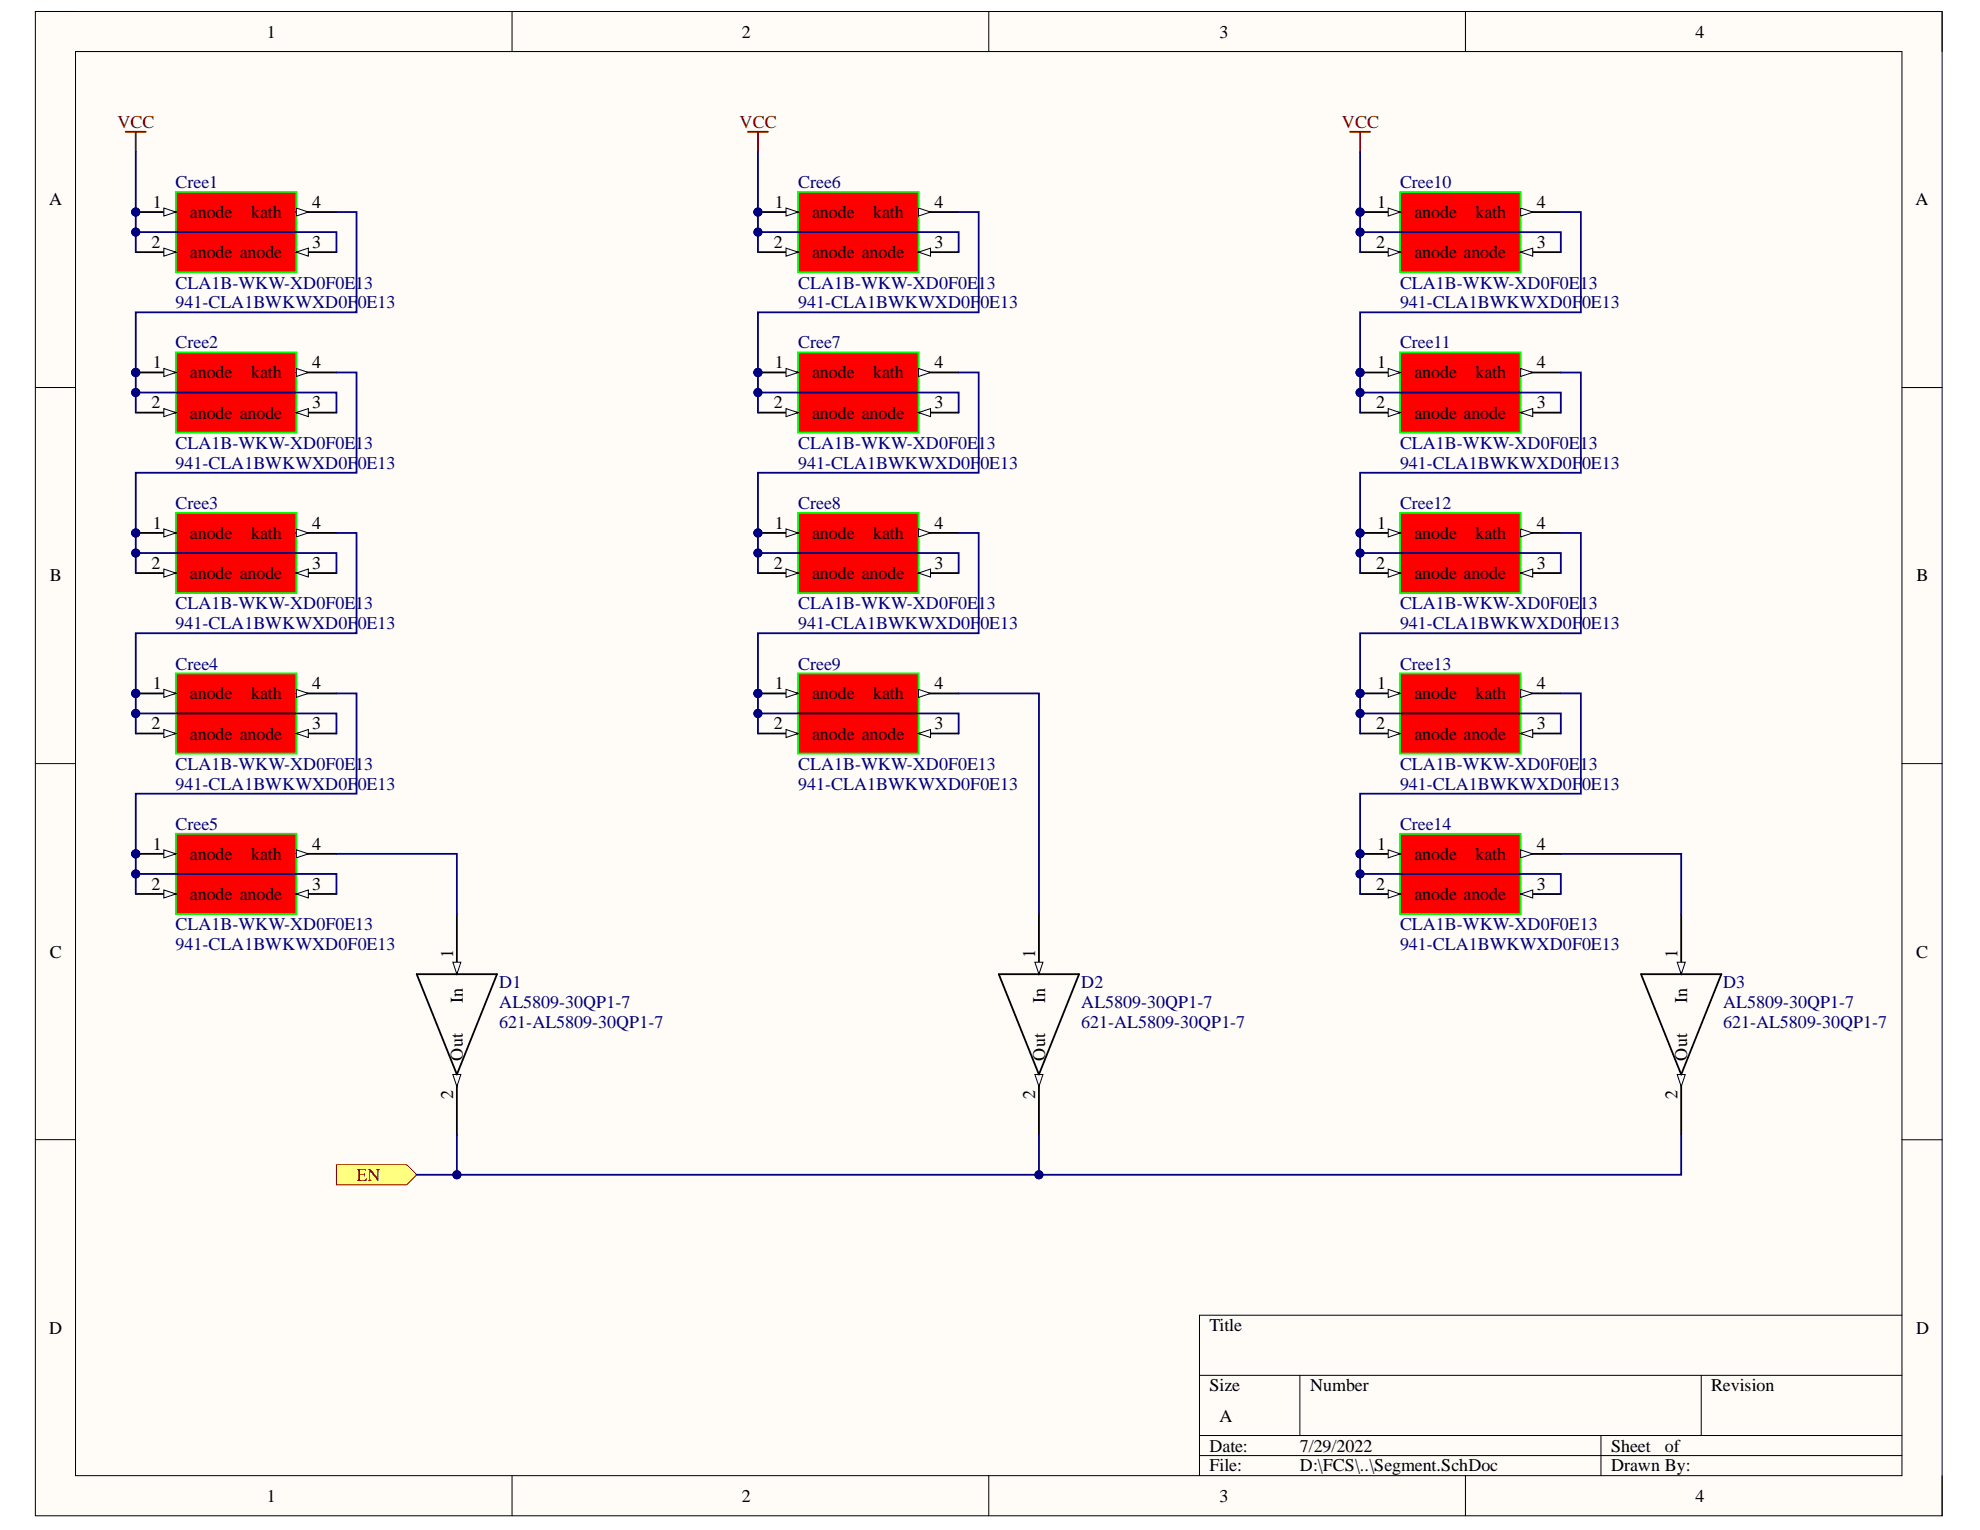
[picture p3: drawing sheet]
<svg xmlns="http://www.w3.org/2000/svg" width="279mm" height="216mm" viewBox="0 0 279 216" stroke-linecap="round" stroke-linejoin="round" font-family="sans-serif">
<path d="M5 1.6h269.1v212.3h-269.1z" fill-rule="evenodd" fill="#fffcf8"/>
<path d="M5 1.6h269.1v212.3h-269.1z" fill="none" stroke="#000" stroke-width=".14"/>
<path d="M10.7 7.3h257.7v200.9h-257.7z" fill-rule="evenodd" fill="#fffcf8"/>
<g fill="none" stroke="#000" stroke-width=".14">
<path d="M5 1.6h5.7M10.7 7.3h257.7v200.9h-257.7zM72.3 1.6v5.7M139.5 1.6v5.7M206.8 1.6v5.7M268.4 1.6h5.7v5.7M5 54.7h5.7M268.4 54.7h5.7M5 107.8h5.7M268.4 107.8h5.7M5 160.8h5.7M268.4 160.8h5.7"/>
<path d="M169.3 194.1h99.1M183.4 194.1v8.5M240.1 194.1v8.5M268.4 185.6h-99.1v22.6M72.3 208.2v5.7M139.5 208.2v5.7M169.3 202.6h99.1M169.3 205.4h99.1M206.8 208.2v5.7M225.9 202.6v5.6M274.1 208.2v5.7"/>
</g>
<circle cx="19.2" cy="29.9" r=".57" fill="#000080"/>
<circle cx="19.2" cy="29.9" r=".57" fill="none" stroke="#000080" stroke-width=".14"/>
<path d="M24.8 27.1h17v11.3h-17z" fill-rule="evenodd" fill="#f00"/>
<path d="M24.8 27.1h17v11.3h-17z" fill="none" stroke="#0f0" stroke-width=".25"/>
<path d="M19.2 29.9h5.6" fill="none" stroke="#000" stroke-width=".25"/>
<path d="M23.1 29.4l1.7 .5-1.7 .6z" fill="#f8fcff"/>
<path d="M23.1 29.4l1.7 .5-1.7 .6z" fill="none" stroke="#000" stroke-width=".14"/>
<circle cx="19.2" cy="29.9" r=".57" fill="#000080"/>
<circle cx="19.2" cy="29.9" r=".57" fill="none" stroke="#000080" stroke-width=".14"/>
<path d="M19.2 35.6h5.6" fill="none" stroke="#000" stroke-width=".25"/>
<path d="M23.1 35l1.7 .6-1.7 .5z" fill="#f8fcff"/>
<path d="M23.1 35l1.7 .6-1.7 .5z" fill="none" stroke="#000" stroke-width=".14"/>
<path d="M41.8 35.6h5.7" fill="none" stroke="#000" stroke-width=".25"/>
<path d="M41.8 35.6l1.7-.6v1.1z" fill="#f8fcff"/>
<path d="M41.8 35.6l1.7-.6v1.1z" fill="none" stroke="#000" stroke-width=".14"/>
<path d="M41.8 29.9h5.7" fill="none" stroke="#000" stroke-width=".25"/>
<path d="M41.8 29.4l1.7 .5-1.7 .6z" fill="#f8fcff"/>
<path d="M41.8 29.4l1.7 .5-1.7 .6z" fill="none" stroke="#000" stroke-width=".14"/>
<circle cx="19.2" cy="52.6" r=".57" fill="#000080"/>
<circle cx="19.2" cy="52.6" r=".57" fill="none" stroke="#000080" stroke-width=".14"/>
<path d="M24.8 49.7h17v11.4h-17z" fill-rule="evenodd" fill="#f00"/>
<path d="M24.8 49.7h17v11.4h-17z" fill="none" stroke="#0f0" stroke-width=".25"/>
<path d="M19.2 52.6h5.6" fill="none" stroke="#000" stroke-width=".25"/>
<path d="M23.1 52l1.7 .6-1.7 .5z" fill="#f8fcff"/>
<path d="M23.1 52l1.7 .6-1.7 .5z" fill="none" stroke="#000" stroke-width=".14"/>
<circle cx="19.2" cy="52.6" r=".57" fill="#000080"/>
<circle cx="19.2" cy="52.6" r=".57" fill="none" stroke="#000080" stroke-width=".14"/>
<path d="M19.2 58.2h5.6" fill="none" stroke="#000" stroke-width=".25"/>
<path d="M23.1 57.7l1.7 .5-1.7 .6z" fill="#f8fcff"/>
<path d="M23.1 57.7l1.7 .5-1.7 .6z" fill="none" stroke="#000" stroke-width=".14"/>
<path d="M41.8 58.2h5.7" fill="none" stroke="#000" stroke-width=".25"/>
<path d="M41.8 58.2l1.7-.5v1.1z" fill="#f8fcff"/>
<path d="M41.8 58.2l1.7-.5v1.1z" fill="none" stroke="#000" stroke-width=".14"/>
<path d="M41.8 52.6h5.7" fill="none" stroke="#000" stroke-width=".25"/>
<path d="M41.8 52l1.7 .6-1.7 .5z" fill="#f8fcff"/>
<path d="M41.8 52l1.7 .6-1.7 .5z" fill="none" stroke="#000" stroke-width=".14"/>
<path d="M24.8 72.4h17v11.3h-17z" fill-rule="evenodd" fill="#f00"/>
<path d="M24.8 72.4h17v11.3h-17z" fill="none" stroke="#0f0" stroke-width=".25"/>
<path d="M19.2 75.2h5.6" fill="none" stroke="#000" stroke-width=".25"/>
<path d="M23.1 74.6l1.7 .6-1.7 .6z" fill="#f8fcff"/>
<path d="M23.1 74.6l1.7 .6-1.7 .6z" fill="none" stroke="#000" stroke-width=".14"/>
<path d="M19.2 80.9h5.6" fill="none" stroke="#000" stroke-width=".25"/>
<path d="M23.1 80.3l1.7 .6-1.7 .5z" fill="#f8fcff"/>
<path d="M23.1 80.3l1.7 .6-1.7 .5z" fill="none" stroke="#000" stroke-width=".14"/>
<path d="M41.8 80.9h5.7" fill="none" stroke="#000" stroke-width=".25"/>
<path d="M41.8 80.9l1.7-.6v1.1z" fill="#f8fcff"/>
<path d="M41.8 80.9l1.7-.6v1.1z" fill="none" stroke="#000" stroke-width=".14"/>
<path d="M41.8 75.2h5.7" fill="none" stroke="#000" stroke-width=".25"/>
<path d="M41.8 74.6l1.7 .6-1.7 .6z" fill="#f8fcff"/>
<path d="M41.8 74.6l1.7 .6-1.7 .6z" fill="none" stroke="#000" stroke-width=".14"/>
<path d="M24.8 95h17v11.3h-17z" fill-rule="evenodd" fill="#f00"/>
<path d="M24.8 95h17v11.3h-17z" fill="none" stroke="#0f0" stroke-width=".25"/>
<path d="M19.2 97.9h5.6" fill="none" stroke="#000" stroke-width=".25"/>
<path d="M23.1 97.3l1.7 .6-1.7 .5z" fill="#f8fcff"/>
<path d="M23.1 97.3l1.7 .6-1.7 .5z" fill="none" stroke="#000" stroke-width=".14"/>
<path d="M19.2 103.5h5.6" fill="none" stroke="#000" stroke-width=".25"/>
<path d="M23.1 102.9l1.7 .6-1.7 .6z" fill="#f8fcff"/>
<path d="M23.1 102.9l1.7 .6-1.7 .6z" fill="none" stroke="#000" stroke-width=".14"/>
<path d="M41.8 103.5h5.7" fill="none" stroke="#000" stroke-width=".25"/>
<path d="M41.8 103.5l1.7-.6v1.2z" fill="#f8fcff"/>
<path d="M41.8 103.5l1.7-.6v1.2z" fill="none" stroke="#000" stroke-width=".14"/>
<path d="M41.8 97.9h5.7" fill="none" stroke="#000" stroke-width=".25"/>
<path d="M41.8 97.3l1.7 .6-1.7 .5z" fill="#f8fcff"/>
<path d="M41.8 97.3l1.7 .6-1.7 .5z" fill="none" stroke="#000" stroke-width=".14"/>
<path d="M24.8 117.7h17v11.3h-17z" fill-rule="evenodd" fill="#f00"/>
<path d="M24.8 117.7h17v11.3h-17z" fill="none" stroke="#0f0" stroke-width=".25"/>
<path d="M19.2 120.5h5.6" fill="none" stroke="#000" stroke-width=".25"/>
<path d="M23.1 119.9l1.7 .6-1.7 .6z" fill="#f8fcff"/>
<path d="M23.1 119.9l1.7 .6-1.7 .6z" fill="none" stroke="#000" stroke-width=".14"/>
<path d="M19.2 126.2h5.6" fill="none" stroke="#000" stroke-width=".25"/>
<path d="M23.1 125.6l1.7 .6-1.7 .5z" fill="#f8fcff"/>
<path d="M23.1 125.6l1.7 .6-1.7 .5z" fill="none" stroke="#000" stroke-width=".14"/>
<path d="M41.8 126.2h5.7" fill="none" stroke="#000" stroke-width=".25"/>
<path d="M41.8 126.2l1.7-.6v1.1z" fill="#f8fcff"/>
<path d="M41.8 126.2l1.7-.6v1.1z" fill="none" stroke="#000" stroke-width=".14"/>
<path d="M41.8 120.5h5.7" fill="none" stroke="#000" stroke-width=".25"/>
<path d="M41.8 119.9l1.7 .6-1.7 .6z" fill="#f8fcff"/>
<path d="M41.8 119.9l1.7 .6-1.7 .6z" fill="none" stroke="#000" stroke-width=".14"/>
<circle cx="107" cy="29.9" r=".57" fill="#000080"/>
<circle cx="107" cy="29.9" r=".57" fill="none" stroke="#000080" stroke-width=".14"/>
<path d="M112.6 27.1h17v11.3h-17z" fill-rule="evenodd" fill="#f00"/>
<path d="M112.6 27.1h17v11.3h-17z" fill="none" stroke="#0f0" stroke-width=".25"/>
<path d="M107 29.9h5.6" fill="none" stroke="#000" stroke-width=".25"/>
<path d="M110.9 29.4l1.7 .5-1.7 .6z" fill="#f8fcff"/>
<path d="M110.9 29.4l1.7 .5-1.7 .6z" fill="none" stroke="#000" stroke-width=".14"/>
<circle cx="107" cy="29.9" r=".57" fill="#000080"/>
<circle cx="107" cy="29.9" r=".57" fill="none" stroke="#000080" stroke-width=".14"/>
<path d="M107 35.6h5.6" fill="none" stroke="#000" stroke-width=".25"/>
<path d="M110.9 35l1.7 .6-1.7 .5z" fill="#f8fcff"/>
<path d="M110.9 35l1.7 .6-1.7 .5z" fill="none" stroke="#000" stroke-width=".14"/>
<path d="M129.6 35.6h5.7" fill="none" stroke="#000" stroke-width=".25"/>
<path d="M129.6 35.6l1.7-.6v1.1z" fill="#f8fcff"/>
<path d="M129.6 35.6l1.7-.6v1.1z" fill="none" stroke="#000" stroke-width=".14"/>
<path d="M129.6 29.9h5.7" fill="none" stroke="#000" stroke-width=".25"/>
<path d="M129.6 29.4l1.7 .5-1.7 .6z" fill="#f8fcff"/>
<path d="M129.6 29.4l1.7 .5-1.7 .6z" fill="none" stroke="#000" stroke-width=".14"/>
<circle cx="107" cy="52.6" r=".57" fill="#000080"/>
<circle cx="107" cy="52.6" r=".57" fill="none" stroke="#000080" stroke-width=".14"/>
<path d="M112.6 49.7h17v11.4h-17z" fill-rule="evenodd" fill="#f00"/>
<path d="M112.6 49.7h17v11.4h-17z" fill="none" stroke="#0f0" stroke-width=".25"/>
<path d="M107 52.6h5.6" fill="none" stroke="#000" stroke-width=".25"/>
<path d="M110.9 52l1.7 .6-1.7 .5z" fill="#f8fcff"/>
<path d="M110.9 52l1.7 .6-1.7 .5z" fill="none" stroke="#000" stroke-width=".14"/>
<circle cx="107" cy="52.6" r=".57" fill="#000080"/>
<circle cx="107" cy="52.6" r=".57" fill="none" stroke="#000080" stroke-width=".14"/>
<path d="M107 58.2h5.6" fill="none" stroke="#000" stroke-width=".25"/>
<path d="M110.9 57.7l1.7 .5-1.7 .6z" fill="#f8fcff"/>
<path d="M110.9 57.7l1.7 .5-1.7 .6z" fill="none" stroke="#000" stroke-width=".14"/>
<path d="M129.6 58.2h5.7" fill="none" stroke="#000" stroke-width=".25"/>
<path d="M129.6 58.2l1.7-.5v1.1z" fill="#f8fcff"/>
<path d="M129.6 58.2l1.7-.5v1.1z" fill="none" stroke="#000" stroke-width=".14"/>
<path d="M129.6 52.6h5.7" fill="none" stroke="#000" stroke-width=".25"/>
<path d="M129.6 52l1.7 .6-1.7 .5z" fill="#f8fcff"/>
<path d="M129.6 52l1.7 .6-1.7 .5z" fill="none" stroke="#000" stroke-width=".14"/>
<path d="M112.6 72.4h17v11.3h-17z" fill-rule="evenodd" fill="#f00"/>
<path d="M112.6 72.4h17v11.3h-17z" fill="none" stroke="#0f0" stroke-width=".25"/>
<path d="M107 75.2h5.6" fill="none" stroke="#000" stroke-width=".25"/>
<path d="M110.9 74.6l1.7 .6-1.7 .6z" fill="#f8fcff"/>
<path d="M110.9 74.6l1.7 .6-1.7 .6z" fill="none" stroke="#000" stroke-width=".14"/>
<path d="M107 80.9h5.6" fill="none" stroke="#000" stroke-width=".25"/>
<path d="M110.9 80.3l1.7 .6-1.7 .5z" fill="#f8fcff"/>
<path d="M110.9 80.3l1.7 .6-1.7 .5z" fill="none" stroke="#000" stroke-width=".14"/>
<path d="M129.6 80.9h5.7" fill="none" stroke="#000" stroke-width=".25"/>
<path d="M129.6 80.9l1.7-.6v1.1z" fill="#f8fcff"/>
<path d="M129.6 80.9l1.7-.6v1.1z" fill="none" stroke="#000" stroke-width=".14"/>
<path d="M129.6 75.2h5.7" fill="none" stroke="#000" stroke-width=".25"/>
<path d="M129.6 74.6l1.7 .6-1.7 .6z" fill="#f8fcff"/>
<path d="M129.6 74.6l1.7 .6-1.7 .6z" fill="none" stroke="#000" stroke-width=".14"/>
<path d="M112.6 95h17v11.3h-17z" fill-rule="evenodd" fill="#f00"/>
<path d="M112.6 95h17v11.3h-17z" fill="none" stroke="#0f0" stroke-width=".25"/>
<path d="M107 97.9h5.6" fill="none" stroke="#000" stroke-width=".25"/>
<path d="M110.9 97.3l1.7 .6-1.7 .5z" fill="#f8fcff"/>
<path d="M110.9 97.3l1.7 .6-1.7 .5z" fill="none" stroke="#000" stroke-width=".14"/>
<path d="M107 103.5h5.6" fill="none" stroke="#000" stroke-width=".25"/>
<path d="M110.9 102.9l1.7 .6-1.7 .6z" fill="#f8fcff"/>
<path d="M110.9 102.9l1.7 .6-1.7 .6z" fill="none" stroke="#000" stroke-width=".14"/>
<path d="M129.6 103.5h5.7" fill="none" stroke="#000" stroke-width=".25"/>
<path d="M129.6 103.5l1.7-.6v1.2z" fill="#f8fcff"/>
<path d="M129.6 103.5l1.7-.6v1.2z" fill="none" stroke="#000" stroke-width=".14"/>
<path d="M129.6 97.9h5.7" fill="none" stroke="#000" stroke-width=".25"/>
<path d="M129.6 97.3l1.7 .6-1.7 .5z" fill="#f8fcff"/>
<path d="M129.6 97.3l1.7 .6-1.7 .5z" fill="none" stroke="#000" stroke-width=".14"/>
<circle cx="191.9" cy="29.9" r=".57" fill="#000080"/>
<circle cx="191.9" cy="29.9" r=".57" fill="none" stroke="#000080" stroke-width=".14"/>
<path d="M197.6 27.1h17v11.3h-17z" fill-rule="evenodd" fill="#f00"/>
<path d="M197.6 27.1h17v11.3h-17z" fill="none" stroke="#0f0" stroke-width=".25"/>
<path d="M191.9 29.9h5.7" fill="none" stroke="#000" stroke-width=".25"/>
<path d="M195.9 29.4l1.7 .5-1.7 .6z" fill="#f8fcff"/>
<path d="M195.9 29.4l1.7 .5-1.7 .6z" fill="none" stroke="#000" stroke-width=".14"/>
<circle cx="191.9" cy="29.9" r=".57" fill="#000080"/>
<circle cx="191.9" cy="29.9" r=".57" fill="none" stroke="#000080" stroke-width=".14"/>
<path d="M191.9 35.6h5.7" fill="none" stroke="#000" stroke-width=".25"/>
<path d="M195.9 35l1.7 .6-1.7 .5z" fill="#f8fcff"/>
<path d="M195.9 35l1.7 .6-1.7 .5z" fill="none" stroke="#000" stroke-width=".14"/>
<path d="M214.6 35.6h5.6" fill="none" stroke="#000" stroke-width=".25"/>
<path d="M214.6 35.6l1.7-.6v1.1z" fill="#f8fcff"/>
<path d="M214.6 35.6l1.7-.6v1.1z" fill="none" stroke="#000" stroke-width=".14"/>
<path d="M214.6 29.9h5.6" fill="none" stroke="#000" stroke-width=".25"/>
<path d="M214.6 29.4l1.7 .5-1.7 .6z" fill="#f8fcff"/>
<path d="M214.6 29.4l1.7 .5-1.7 .6z" fill="none" stroke="#000" stroke-width=".14"/>
<circle cx="191.9" cy="52.6" r=".57" fill="#000080"/>
<circle cx="191.9" cy="52.6" r=".57" fill="none" stroke="#000080" stroke-width=".14"/>
<path d="M197.6 49.7h17v11.4h-17z" fill-rule="evenodd" fill="#f00"/>
<path d="M197.6 49.7h17v11.4h-17z" fill="none" stroke="#0f0" stroke-width=".25"/>
<path d="M191.9 52.6h5.7" fill="none" stroke="#000" stroke-width=".25"/>
<path d="M195.9 52l1.7 .6-1.7 .5z" fill="#f8fcff"/>
<path d="M195.9 52l1.7 .6-1.7 .5z" fill="none" stroke="#000" stroke-width=".14"/>
<circle cx="191.9" cy="52.6" r=".57" fill="#000080"/>
<circle cx="191.9" cy="52.6" r=".57" fill="none" stroke="#000080" stroke-width=".14"/>
<path d="M191.9 58.2h5.7" fill="none" stroke="#000" stroke-width=".25"/>
<path d="M195.9 57.7l1.7 .5-1.7 .6z" fill="#f8fcff"/>
<path d="M195.9 57.7l1.7 .5-1.7 .6z" fill="none" stroke="#000" stroke-width=".14"/>
<path d="M214.6 58.2h5.6" fill="none" stroke="#000" stroke-width=".25"/>
<path d="M214.6 58.2l1.7-.5v1.1z" fill="#f8fcff"/>
<path d="M214.6 58.2l1.7-.5v1.1z" fill="none" stroke="#000" stroke-width=".14"/>
<path d="M214.6 52.6h5.6" fill="none" stroke="#000" stroke-width=".25"/>
<path d="M214.6 52l1.7 .6-1.7 .5z" fill="#f8fcff"/>
<path d="M214.6 52l1.7 .6-1.7 .5z" fill="none" stroke="#000" stroke-width=".14"/>
<path d="M197.6 72.4h17v11.3h-17z" fill-rule="evenodd" fill="#f00"/>
<path d="M197.6 72.4h17v11.3h-17z" fill="none" stroke="#0f0" stroke-width=".25"/>
<path d="M191.9 75.2h5.7M191.9 80.9h5.7" fill="none" stroke="#000" stroke-width=".25"/>
<path d="M195.9 80.3l1.7 .6-1.7 .5z" fill="#f8fcff"/>
<path d="M195.9 80.3l1.7 .6-1.7 .5z" fill="none" stroke="#000" stroke-width=".14"/>
<path d="M214.6 80.9h5.6" fill="none" stroke="#000" stroke-width=".25"/>
<path d="M214.6 80.9l1.7-.6v1.1z" fill="#f8fcff"/>
<path d="M214.6 80.9l1.7-.6v1.1z" fill="none" stroke="#000" stroke-width=".14"/>
<path d="M214.6 75.2h5.6" fill="none" stroke="#000" stroke-width=".25"/>
<path d="M214.6 74.6l1.7 .6-1.7 .6z" fill="#f8fcff"/>
<path d="M214.6 74.6l1.7 .6-1.7 .6z" fill="none" stroke="#000" stroke-width=".14"/>
<path d="M197.6 95h17v11.3h-17z" fill-rule="evenodd" fill="#f00"/>
<path d="M197.6 95h17v11.3h-17z" fill="none" stroke="#0f0" stroke-width=".25"/>
<path d="M191.9 97.8h5.7M191.9 103.5h5.7" fill="none" stroke="#000" stroke-width=".25"/>
<path d="M195.9 102.9l1.7 .6-1.7 .6z" fill="#f8fcff"/>
<path d="M195.9 102.9l1.7 .6-1.7 .6z" fill="none" stroke="#000" stroke-width=".14"/>
<path d="M214.6 103.5h5.6" fill="none" stroke="#000" stroke-width=".25"/>
<path d="M214.6 103.5l1.7-.6v1.2z" fill="#f8fcff"/>
<path d="M214.6 103.5l1.7-.6v1.2z" fill="none" stroke="#000" stroke-width=".14"/>
<path d="M214.6 97.8h5.6" fill="none" stroke="#000" stroke-width=".25"/>
<path d="M214.6 97.3l1.7 .5-1.7 .6z" fill="#f8fcff"/>
<path d="M214.6 97.3l1.7 .5-1.7 .6z" fill="none" stroke="#000" stroke-width=".14"/>
<path d="M197.6 117.7h17v11.3h-17z" fill-rule="evenodd" fill="#f00"/>
<path d="M197.6 117.7h17v11.3h-17z" fill="none" stroke="#0f0" stroke-width=".25"/>
<path d="M191.9 120.5h5.7M191.9 126.2h5.7" fill="none" stroke="#000" stroke-width=".25"/>
<path d="M195.9 125.6l1.7 .6-1.7 .5z" fill="#f8fcff"/>
<path d="M195.9 125.6l1.7 .6-1.7 .5z" fill="none" stroke="#000" stroke-width=".14"/>
<path d="M214.6 126.2h5.6" fill="none" stroke="#000" stroke-width=".25"/>
<path d="M214.6 126.2l1.7-.6v1.1z" fill="#f8fcff"/>
<path d="M214.6 126.2l1.7-.6v1.1z" fill="none" stroke="#000" stroke-width=".14"/>
<path d="M214.6 120.5h5.6" fill="none" stroke="#000" stroke-width=".25"/>
<path d="M214.6 119.9l1.7 .6-1.7 .6z" fill="#f8fcff"/>
<path d="M214.6 119.9l1.7 .6-1.7 .6z" fill="none" stroke="#000" stroke-width=".14"/>
<path d="M17.7 18.6h2.9M19.2 18.6v2.8M105.5 18.6h2.9M107 18.6v2.8M190.5 18.6h2.8M191.9 18.6v2.8" fill="none" stroke="#800000" stroke-width=".25"/>
<path d="M64.5 129v8.5" fill="none" stroke="#000" stroke-width=".25"/>
<path d="M63.9 135.8h1.1l-.5 1.7z" fill="#f8fcff"/>
<path d="M63.9 135.8h1.1l-.5 1.7z" fill="none" stroke="#000" stroke-width=".14"/>
<path d="M64.5 151.6v8.5" fill="none" stroke="#000" stroke-width=".25"/>
<path d="M63.9 151.6h1.1l-.5 1.7z" fill="#f8fcff"/>
<path d="M63.9 151.6h1.1l-.5 1.7z" fill="none" stroke="#000" stroke-width=".14"/>
<path d="M58.8 137.5h11.3l-5.6 14.1zM146.6 129v8.5" fill="none" stroke="#000" stroke-width=".25"/>
<path d="M146 135.8h1.2l-.6 1.7z" fill="#f8fcff"/>
<path d="M146 135.8h1.2l-.6 1.7z" fill="none" stroke="#000" stroke-width=".14"/>
<path d="M146.6 151.6v8.5" fill="none" stroke="#000" stroke-width=".25"/>
<path d="M146 151.6h1.2l-.6 1.7z" fill="#f8fcff"/>
<path d="M146 151.6h1.2l-.6 1.7z" fill="none" stroke="#000" stroke-width=".14"/>
<path d="M140.9 137.5h11.4l-5.7 14.1zM237.2 129v8.5" fill="none" stroke="#000" stroke-width=".25"/>
<path d="M236.7 135.8h1.1l-.6 1.7z" fill="#f8fcff"/>
<path d="M236.7 135.8h1.1l-.6 1.7z" fill="none" stroke="#000" stroke-width=".14"/>
<path d="M237.2 151.6v8.5" fill="none" stroke="#000" stroke-width=".25"/>
<path d="M236.7 151.6h1.1l-.6 1.7z" fill="#f8fcff"/>
<path d="M236.7 151.6h1.1l-.6 1.7z" fill="none" stroke="#000" stroke-width=".14"/>
<path d="M231.6 137.5h11.3l-5.7 14.1z" fill="none" stroke="#000" stroke-width=".25"/>
<path d="M107 21.4v14.2" fill="none" stroke="#000080" stroke-width=".25"/>
<circle cx="107" cy="32.8" r=".57" fill="#000080"/>
<circle cx="107" cy="32.8" r=".57" fill="none" stroke="#000080" stroke-width=".14"/>
<circle cx="107" cy="29.9" r=".57" fill="#000080"/>
<circle cx="107" cy="29.9" r=".57" fill="none" stroke="#000080" stroke-width=".14"/>
<path d="M19.2 55.4h28.3v2.8" fill="none" stroke="#000080" stroke-width=".25"/>
<circle cx="19.2" cy="55.4" r=".57" fill="#000080"/>
<circle cx="19.2" cy="55.4" r=".57" fill="none" stroke="#000080" stroke-width=".14"/>
<path d="M19.2 32.8h28.3v2.8" fill="none" stroke="#000080" stroke-width=".25"/>
<circle cx="19.2" cy="32.8" r=".57" fill="#000080"/>
<circle cx="19.2" cy="32.8" r=".57" fill="none" stroke="#000080" stroke-width=".14"/>
<path d="M19.2 78h28.3v2.9" fill="none" stroke="#000080" stroke-width=".25"/>
<circle cx="19.2" cy="78" r=".57" fill="#000080"/>
<circle cx="19.2" cy="78" r=".57" fill="none" stroke="#000080" stroke-width=".14"/>
<path d="M19.2 100.7h28.3v2.8" fill="none" stroke="#000080" stroke-width=".25"/>
<circle cx="19.2" cy="100.7" r=".57" fill="#000080"/>
<circle cx="19.2" cy="100.7" r=".57" fill="none" stroke="#000080" stroke-width=".14"/>
<path d="M19.2 123.3h28.3v2.9" fill="none" stroke="#000080" stroke-width=".25"/>
<circle cx="19.2" cy="123.3" r=".57" fill="#000080"/>
<circle cx="19.2" cy="123.3" r=".57" fill="none" stroke="#000080" stroke-width=".14"/>
<path d="M135.3 52.6h2.8v14.1h-31.1v14.2" fill="none" stroke="#000080" stroke-width=".25"/>
<circle cx="107" cy="78" r=".57" fill="#000080"/>
<circle cx="107" cy="78" r=".57" fill="none" stroke="#000080" stroke-width=".14"/>
<path d="M135.3 75.2h2.8v14.2h-31.1v14.1" fill="none" stroke="#000080" stroke-width=".25"/>
<circle cx="107" cy="100.7" r=".57" fill="#000080"/>
<circle cx="107" cy="100.7" r=".57" fill="none" stroke="#000080" stroke-width=".14"/>
<path d="M107 100.7h28.3v2.8" fill="none" stroke="#000080" stroke-width=".25"/>
<circle cx="107" cy="100.7" r=".57" fill="#000080"/>
<circle cx="107" cy="100.7" r=".57" fill="none" stroke="#000080" stroke-width=".14"/>
<path d="M107 78h28.3v2.9" fill="none" stroke="#000080" stroke-width=".25"/>
<circle cx="107" cy="78" r=".57" fill="#000080"/>
<circle cx="107" cy="78" r=".57" fill="none" stroke="#000080" stroke-width=".14"/>
<path d="M107 55.4h28.3v2.8" fill="none" stroke="#000080" stroke-width=".25"/>
<circle cx="107" cy="55.4" r=".57" fill="#000080"/>
<circle cx="107" cy="55.4" r=".57" fill="none" stroke="#000080" stroke-width=".14"/>
<path d="M107 32.8h28.3v2.8" fill="none" stroke="#000080" stroke-width=".25"/>
<circle cx="107" cy="32.8" r=".57" fill="#000080"/>
<circle cx="107" cy="32.8" r=".57" fill="none" stroke="#000080" stroke-width=".14"/>
<path d="M135.3 29.9h2.8v14.2h-31.1v14.1" fill="none" stroke="#000080" stroke-width=".25"/>
<circle cx="107" cy="55.4" r=".57" fill="#000080"/>
<circle cx="107" cy="55.4" r=".57" fill="none" stroke="#000080" stroke-width=".14"/>
<circle cx="107" cy="52.6" r=".57" fill="#000080"/>
<circle cx="107" cy="52.6" r=".57" fill="none" stroke="#000080" stroke-width=".14"/>
<path d="M191.9 78h28.3v2.9" fill="none" stroke="#000080" stroke-width=".25"/>
<circle cx="191.9" cy="78" r=".57" fill="#000080"/>
<circle cx="191.9" cy="78" r=".57" fill="none" stroke="#000080" stroke-width=".14"/>
<path d="M191.9 100.7h28.3v2.8" fill="none" stroke="#000080" stroke-width=".25"/>
<circle cx="191.9" cy="100.7" r=".57" fill="#000080"/>
<circle cx="191.9" cy="100.7" r=".57" fill="none" stroke="#000080" stroke-width=".14"/>
<path d="M191.9 123.3h28.3v2.9" fill="none" stroke="#000080" stroke-width=".25"/>
<circle cx="191.9" cy="123.3" r=".57" fill="#000080"/>
<circle cx="191.9" cy="123.3" r=".57" fill="none" stroke="#000080" stroke-width=".14"/>
<path d="M191.9 55.4h28.3v2.8" fill="none" stroke="#000080" stroke-width=".25"/>
<circle cx="191.9" cy="55.4" r=".57" fill="#000080"/>
<circle cx="191.9" cy="55.4" r=".57" fill="none" stroke="#000080" stroke-width=".14"/>
<path d="M191.9 32.8h28.3v2.8" fill="none" stroke="#000080" stroke-width=".25"/>
<circle cx="191.9" cy="32.8" r=".57" fill="#000080"/>
<circle cx="191.9" cy="32.8" r=".57" fill="none" stroke="#000080" stroke-width=".14"/>
<path d="M220.2 97.8h2.9v14.2h-31.2v14.2" fill="none" stroke="#000080" stroke-width=".25"/>
<circle cx="191.9" cy="123.3" r=".57" fill="#000080"/>
<circle cx="191.9" cy="123.3" r=".57" fill="none" stroke="#000080" stroke-width=".14"/>
<path d="M220.2 75.2h2.9v14.2h-31.2v14.1" fill="none" stroke="#000080" stroke-width=".25"/>
<circle cx="191.9" cy="100.7" r=".57" fill="#000080"/>
<circle cx="191.9" cy="100.7" r=".57" fill="none" stroke="#000080" stroke-width=".14"/>
<path d="M220.2 52.6h2.9v14.1h-31.2v14.2" fill="none" stroke="#000080" stroke-width=".25"/>
<circle cx="191.9" cy="78" r=".57" fill="#000080"/>
<circle cx="191.9" cy="78" r=".57" fill="none" stroke="#000080" stroke-width=".14"/>
<path d="M220.2 29.9h2.9v14.2h-31.2v14.1" fill="none" stroke="#000080" stroke-width=".25"/>
<circle cx="191.9" cy="55.4" r=".57" fill="#000080"/>
<circle cx="191.9" cy="55.4" r=".57" fill="none" stroke="#000080" stroke-width=".14"/>
<circle cx="191.9" cy="52.6" r=".57" fill="#000080"/>
<circle cx="191.9" cy="52.6" r=".57" fill="none" stroke="#000080" stroke-width=".14"/>
<path d="M191.9 21.4v14.2" fill="none" stroke="#000080" stroke-width=".25"/>
<circle cx="191.9" cy="32.8" r=".57" fill="#000080"/>
<circle cx="191.9" cy="32.8" r=".57" fill="none" stroke="#000080" stroke-width=".14"/>
<circle cx="191.9" cy="29.9" r=".57" fill="#000080"/>
<circle cx="191.9" cy="29.9" r=".57" fill="none" stroke="#000080" stroke-width=".14"/>
<path d="M47.5 97.9h2.8v14.1h-31.1v14.2" fill="none" stroke="#000080" stroke-width=".25"/>
<circle cx="19.2" cy="123.3" r=".57" fill="#000080"/>
<circle cx="19.2" cy="123.3" r=".57" fill="none" stroke="#000080" stroke-width=".14"/>
<path d="M47.5 75.2h2.8v14.2h-31.1v14.1" fill="none" stroke="#000080" stroke-width=".25"/>
<circle cx="19.2" cy="100.7" r=".57" fill="#000080"/>
<circle cx="19.2" cy="100.7" r=".57" fill="none" stroke="#000080" stroke-width=".14"/>
<path d="M47.5 52.6h2.8v14.1h-31.1v14.2" fill="none" stroke="#000080" stroke-width=".25"/>
<circle cx="19.2" cy="78" r=".57" fill="#000080"/>
<circle cx="19.2" cy="78" r=".57" fill="none" stroke="#000080" stroke-width=".14"/>
<path d="M47.5 29.9h2.8v14.2h-31.1v14.1" fill="none" stroke="#000080" stroke-width=".25"/>
<circle cx="19.2" cy="55.4" r=".57" fill="#000080"/>
<circle cx="19.2" cy="55.4" r=".57" fill="none" stroke="#000080" stroke-width=".14"/>
<circle cx="19.2" cy="52.6" r=".57" fill="#000080"/>
<circle cx="19.2" cy="52.6" r=".57" fill="none" stroke="#000080" stroke-width=".14"/>
<path d="M19.2 21.4v14.2" fill="none" stroke="#000080" stroke-width=".25"/>
<circle cx="19.2" cy="32.8" r=".57" fill="#000080"/>
<circle cx="19.2" cy="32.8" r=".57" fill="none" stroke="#000080" stroke-width=".14"/>
<circle cx="19.2" cy="29.9" r=".57" fill="#000080"/>
<circle cx="19.2" cy="29.9" r=".57" fill="none" stroke="#000080" stroke-width=".14"/>
<path d="M135.3 97.9h11.3v31.1M47.5 120.5h17v8.5M220.2 120.5h17v8.5" fill="none" stroke="#000080" stroke-width=".25"/>
<path d="M47.5 164.4h9.9l1.4 1.4-1.4 1.4h-9.9z" fill-rule="evenodd" fill="#ffff80"/>
<path d="M47.5 164.4h9.9l1.4 1.4-1.4 1.4h-9.9z" fill="none" stroke="#800000" stroke-width=".14"/>
<path d="M64.5 160.1v5.7h-5.7" fill="none" stroke="#000080" stroke-width=".25"/>
<circle cx="64.5" cy="165.8" r=".57" fill="#000080"/>
<circle cx="64.5" cy="165.8" r=".57" fill="none" stroke="#000080" stroke-width=".14"/>
<path d="M146.6 160.1v5.7h-82.1" fill="none" stroke="#000080" stroke-width=".25"/>
<circle cx="64.5" cy="165.8" r=".57" fill="#000080"/>
<circle cx="64.5" cy="165.8" r=".57" fill="none" stroke="#000080" stroke-width=".14"/>
<circle cx="146.6" cy="165.8" r=".57" fill="#000080"/>
<circle cx="146.6" cy="165.8" r=".57" fill="none" stroke="#000080" stroke-width=".14"/>
<path d="M237.2 160.1v5.7h-90.6" fill="none" stroke="#000080" stroke-width=".25"/>
<circle cx="146.6" cy="165.8" r=".57" fill="#000080"/>
<circle cx="146.6" cy="165.8" r=".57" fill="none" stroke="#000080" stroke-width=".14"/>
<g font-size="2.5">
<text x="37.6" y="5.3">1</text>
<text x="104.7" y="5.3">2</text>
<text x="172.1" y="5.3">3</text>
<text x="239.3" y="5.3">4</text>
<text x="6.9" y="29">A</text>
<text x="21.6" y="29.4">1</text>
<text x="44.1" y="29.4">4</text>
<text x="109.4" y="29.4">1</text>
<text x="131.8" y="29.4">4</text>
<text x="194.3" y="29.4">1</text>
<text x="216.8" y="29.4">4</text>
<text x="270.3" y="29">A</text>
<text x="21.4" y="35.1">2</text>
<text x="26.8" y="30.8">anode</text>
<text x="35.4" y="30.8">kath</text>
<text x="44.1" y="35.1">3</text>
<text x="109.2" y="35.1">2</text>
<text x="114.6" y="30.8">anode</text>
<text x="123.2" y="30.8">kath</text>
<text x="131.8" y="35.1">3</text>
<text x="194.2" y="35.1">2</text>
<text x="199.6" y="30.8">anode</text>
<text x="208.2" y="30.8">kath</text>
<text x="216.8" y="35.1">3</text>
<text x="26.8" y="36.4">anode anode</text>
<text x="114.6" y="36.4">anode anode</text>
<text x="199.6" y="36.4">anode anode</text>
<text x="21.6" y="52">1</text>
<text x="26.8" y="53.4">anode</text>
<text x="35.4" y="53.4">kath</text>
<text x="44.1" y="52">4</text>
<text x="109.4" y="52">1</text>
<text x="114.6" y="53.4">anode</text>
<text x="123.2" y="53.4">kath</text>
<text x="131.8" y="52">4</text>
<text x="194.3" y="52">1</text>
<text x="199.6" y="53.4">anode</text>
<text x="208.2" y="53.4">kath</text>
<text x="216.8" y="52">4</text>
<text x="21.4" y="57.6">2</text>
<text x="26.8" y="59.1">anode anode</text>
<text x="44.1" y="57.6">3</text>
<text x="109.2" y="57.6">2</text>
<text x="114.6" y="59.1">anode anode</text>
<text x="131.8" y="57.6">3</text>
<text x="194.2" y="57.6">2</text>
<text x="199.6" y="59.1">anode anode</text>
<text x="216.8" y="57.6">3</text>
<text x="21.6" y="74.6">1</text>
<text x="26.8" y="76.1">anode</text>
<text x="35.4" y="76.1">kath</text>
<text x="44.1" y="74.6">4</text>
<text x="109.4" y="74.6">1</text>
<text x="114.6" y="76.1">anode</text>
<text x="123.2" y="76.1">kath</text>
<text x="131.8" y="74.6">4</text>
<text x="194.3" y="74.6">1</text>
<text x="199.6" y="76.1">anode</text>
<text x="208.2" y="76.1">kath</text>
<text x="216.8" y="74.6">4</text>
<text x="7" y="82.1">B</text>
<text x="21.4" y="80.3">2</text>
<text x="26.8" y="81.7">anode anode</text>
<text x="44.1" y="80.3">3</text>
<text x="109.2" y="80.3">2</text>
<text x="114.6" y="81.7">anode anode</text>
<text x="131.8" y="80.3">3</text>
<text x="194.2" y="80.3">2</text>
<text x="199.6" y="81.7">anode anode</text>
<text x="216.8" y="80.3">3</text>
<text x="270.5" y="82.1">B</text>
<text x="21.6" y="97.3">1</text>
<text x="26.8" y="98.7">anode</text>
<text x="35.4" y="98.7">kath</text>
<text x="44.1" y="97.3">4</text>
<text x="109.4" y="97.3">1</text>
<text x="114.6" y="98.7">anode</text>
<text x="123.2" y="98.7">kath</text>
<text x="131.8" y="97.3">4</text>
<text x="194.3" y="97.3">1</text>
<text x="199.6" y="98.7">anode</text>
<text x="208.2" y="98.7">kath</text>
<text x="216.8" y="97.3">4</text>
<text x="21.4" y="102.9">2</text>
<text x="26.8" y="104.4">anode anode</text>
<text x="44.1" y="102.9">3</text>
<text x="109.2" y="102.9">2</text>
<text x="114.6" y="104.4">anode anode</text>
<text x="131.8" y="102.9">3</text>
<text x="194.2" y="102.9">2</text>
<text x="199.6" y="104.4">anode anode</text>
<text x="216.8" y="102.9">3</text>
<text x="21.6" y="119.9">1</text>
<text x="44.1" y="119.9">4</text>
<text x="194.3" y="119.9">1</text>
<text x="216.8" y="119.9">4</text>
<text x="21.4" y="125.6">2</text>
<text x="26.8" y="121.4">anode</text>
<text x="35.4" y="121.4">kath</text>
<text x="44.1" y="125.6">3</text>
<text x="194.2" y="125.6">2</text>
<text x="199.6" y="121.4">anode</text>
<text x="208.2" y="121.4">kath</text>
<text x="216.8" y="125.6">3</text>
<text x="26.8" y="127">anode anode</text>
<text x="199.6" y="127">anode anode</text>
<text x="7" y="135.1">C</text>
<text x="63.9" y="135.2" transform="rotate(-90 63.9 135.2)">1</text>
<text x="146.1" y="135.2" transform="rotate(-90 146.1 135.2)">1</text>
<text x="236.7" y="135.2" transform="rotate(-90 236.7 135.2)">1</text>
<text x="270.4" y="135.1">C</text>
<text x="65.3" y="141.5" transform="rotate(-90 65.3 141.5)">In</text>
<text x="147.5" y="141.5" transform="rotate(-90 147.5 141.5)">In</text>
<text x="238.1" y="141.5" transform="rotate(-90 238.1 141.5)">In</text>
<text x="65.3" y="149.7" transform="rotate(-90 65.3 149.7)">Out</text>
<text x="147.5" y="149.7" transform="rotate(-90 147.5 149.7)">Out</text>
<text x="238.1" y="149.7" transform="rotate(-90 238.1 149.7)">Out</text>
<text x="63.9" y="155.1" transform="rotate(-90 63.9 155.1)">2</text>
<text x="146.1" y="155.1" transform="rotate(-90 146.1 155.1)">2</text>
<text x="236.7" y="155.1" transform="rotate(-90 236.7 155.1)">2</text>
<text x="6.9" y="188.2">D</text>
<text x="170.7" y="187.9">Title</text>
<text x="270.4" y="188.2">D</text>
<text x="170.7" y="196.3">Size</text>
<text x="184.9" y="196.3">Number</text>
<text x="241.5" y="196.3">Revision</text>
<text x="172.1" y="200.6">A</text>
<text x="170.7" y="204.9">Date:</text>
<text x="170.7" y="207.6">File:</text>
<text x="183.4" y="204.9">7/29/2022</text>
<text x="183.4" y="207.6">D:\FCS\..\Segment.SchDoc</text>
<text x="227.3" y="204.9">Sheet</text>
<text x="227.3" y="207.6">Drawn By:</text>
<text x="234.9" y="204.9">of</text>
<text x="37.6" y="212">1</text>
<text x="104.7" y="212">2</text>
<text x="172.1" y="212">3</text>
<text x="239.3" y="212">4</text>
</g>
<g font-size="2.5" fill="#800000">
<text x="16.6" y="18.1">VCC</text>
<text x="104.4" y="18.1">VCC</text>
<text x="189.4" y="18.1">VCC</text>
<text x="50.3" y="166.7">EN</text>
</g>
<g font-size="2.5" fill="#000080">
<text x="24.8" y="26.5">Cree1</text>
<text x="112.7" y="26.5">Cree6</text>
<text x="197.6" y="26.5">Cree10</text>
<text x="24.8" y="40.7">CLA1B-WKW-XD0F0E13</text>
<text x="112.7" y="40.7">CLA1B-WKW-XD0F0E13</text>
<text x="197.6" y="40.7">CLA1B-WKW-XD0F0E13</text>
<text x="24.8" y="43.5">941-CLA1BWKWXD0F</text>
<text x="50.5" y="43.5">0E13</text>
<text x="112.7" y="43.5">941-CLA1BWKWXD0F</text>
<text x="138.3" y="43.5">0E13</text>
<text x="197.6" y="43.5">941-CLA1BWKWXD0F</text>
<text x="223.3" y="43.5">0E13</text>
<text x="24.8" y="49.2">Cree2</text>
<text x="112.7" y="49.2">Cree7</text>
<text x="197.6" y="49.2">Cree11</text>
<text x="24.8" y="63.3">CLA1B-WKW-XD0F0E13</text>
<text x="112.7" y="63.3">CLA1B-WKW-XD0F0E13</text>
<text x="197.6" y="63.3">CLA1B-WKW-XD0F0E13</text>
<text x="24.8" y="66.2">941-CLA1BWKWXD0F</text>
<text x="24.8" y="71.8">Cree3</text>
<text x="50.5" y="66.2">0E13</text>
<text x="112.7" y="66.2">941-CLA1BWKWXD0F</text>
<text x="112.7" y="71.8">Cree8</text>
<text x="138.3" y="66.2">0E13</text>
<text x="197.6" y="66.2">941-CLA1BWKWXD0F</text>
<text x="197.6" y="71.8">Cree12</text>
<text x="223.3" y="66.2">0E13</text>
<text x="24.8" y="88.8">941-CLA1BWKWXD0F</text>
<text x="24.8" y="85.9">CLA1B-WKW-XD0F0E13</text>
<text x="50.5" y="88.8">0E13</text>
<text x="112.7" y="88.8">941-CLA1BWKWXD0F</text>
<text x="112.7" y="85.9">CLA1B-WKW-XD0F0E13</text>
<text x="138.3" y="88.8">0E13</text>
<text x="197.6" y="88.8">941-CLA1BWKWXD0F</text>
<text x="197.6" y="85.9">CLA1B-WKW-XD0F0E13</text>
<text x="223.3" y="88.8">0E13</text>
<text x="24.8" y="94.5">Cree4</text>
<text x="112.7" y="94.5">Cree9</text>
<text x="197.6" y="94.5">Cree13</text>
<text x="24.8" y="111.5">941-CLA1BWKWXD0F</text>
<text x="24.8" y="108.6">CLA1B-WKW-XD0F0E13</text>
<text x="50.5" y="111.5">0E13</text>
<text x="112.7" y="111.5">941-CLA1BWKWXD0F0E13</text>
<text x="112.7" y="108.6">CLA1B-WKW-XD0F0E13</text>
<text x="197.6" y="111.5">941-CLA1BWKWXD0F</text>
<text x="197.6" y="108.6">CLA1B-WKW-XD0F0E13</text>
<text x="223.3" y="111.5">0E13</text>
<text x="24.8" y="117.1">Cree5</text>
<text x="197.6" y="117.1">Cree14</text>
<text x="24.8" y="131.2">CLA1B-WKW-XD0F0E13</text>
<text x="197.6" y="131.2">CLA1B-WKW-XD0F0E13</text>
<text x="24.8" y="134.1">941-CLA1BWKWXD0F0E13</text>
<text x="197.6" y="134.1">941-CLA1BWKWXD0F0E13</text>
<text x="70.4" y="139.4">D1</text>
<text x="70.4" y="142.3">AL5809-30QP1-7</text>
<text x="152.6" y="139.4">D2</text>
<text x="152.6" y="142.3">AL5809-30QP1-7</text>
<text x="243.1" y="139.4">D3</text>
<text x="243.1" y="142.3">AL5809-30QP1-7</text>
<text x="70.4" y="145.1">621-AL5809-30QP1-7</text>
<text x="152.6" y="145.1">621-AL5809-30QP1-7</text>
<text x="243.1" y="145.1">621-AL5809-30QP1-7</text>
</g>
<g font-size="1.1" fill="#000080">
<text x="18.3" y="75.5">PICree301</text>
<text x="106.2" y="75.5">PICree801</text>
<text x="191.2" y="75.5">PICree1201</text>
<text x="18.3" y="98.1">PICree401</text>
<text x="106.2" y="98.1">PICree901</text>
<text x="191.2" y="98.1">PICree1301</text>
<text x="18.3" y="120.7">PICree501</text>
<text x="191.2" y="120.7">PICree1401</text>
</g>
</svg>
